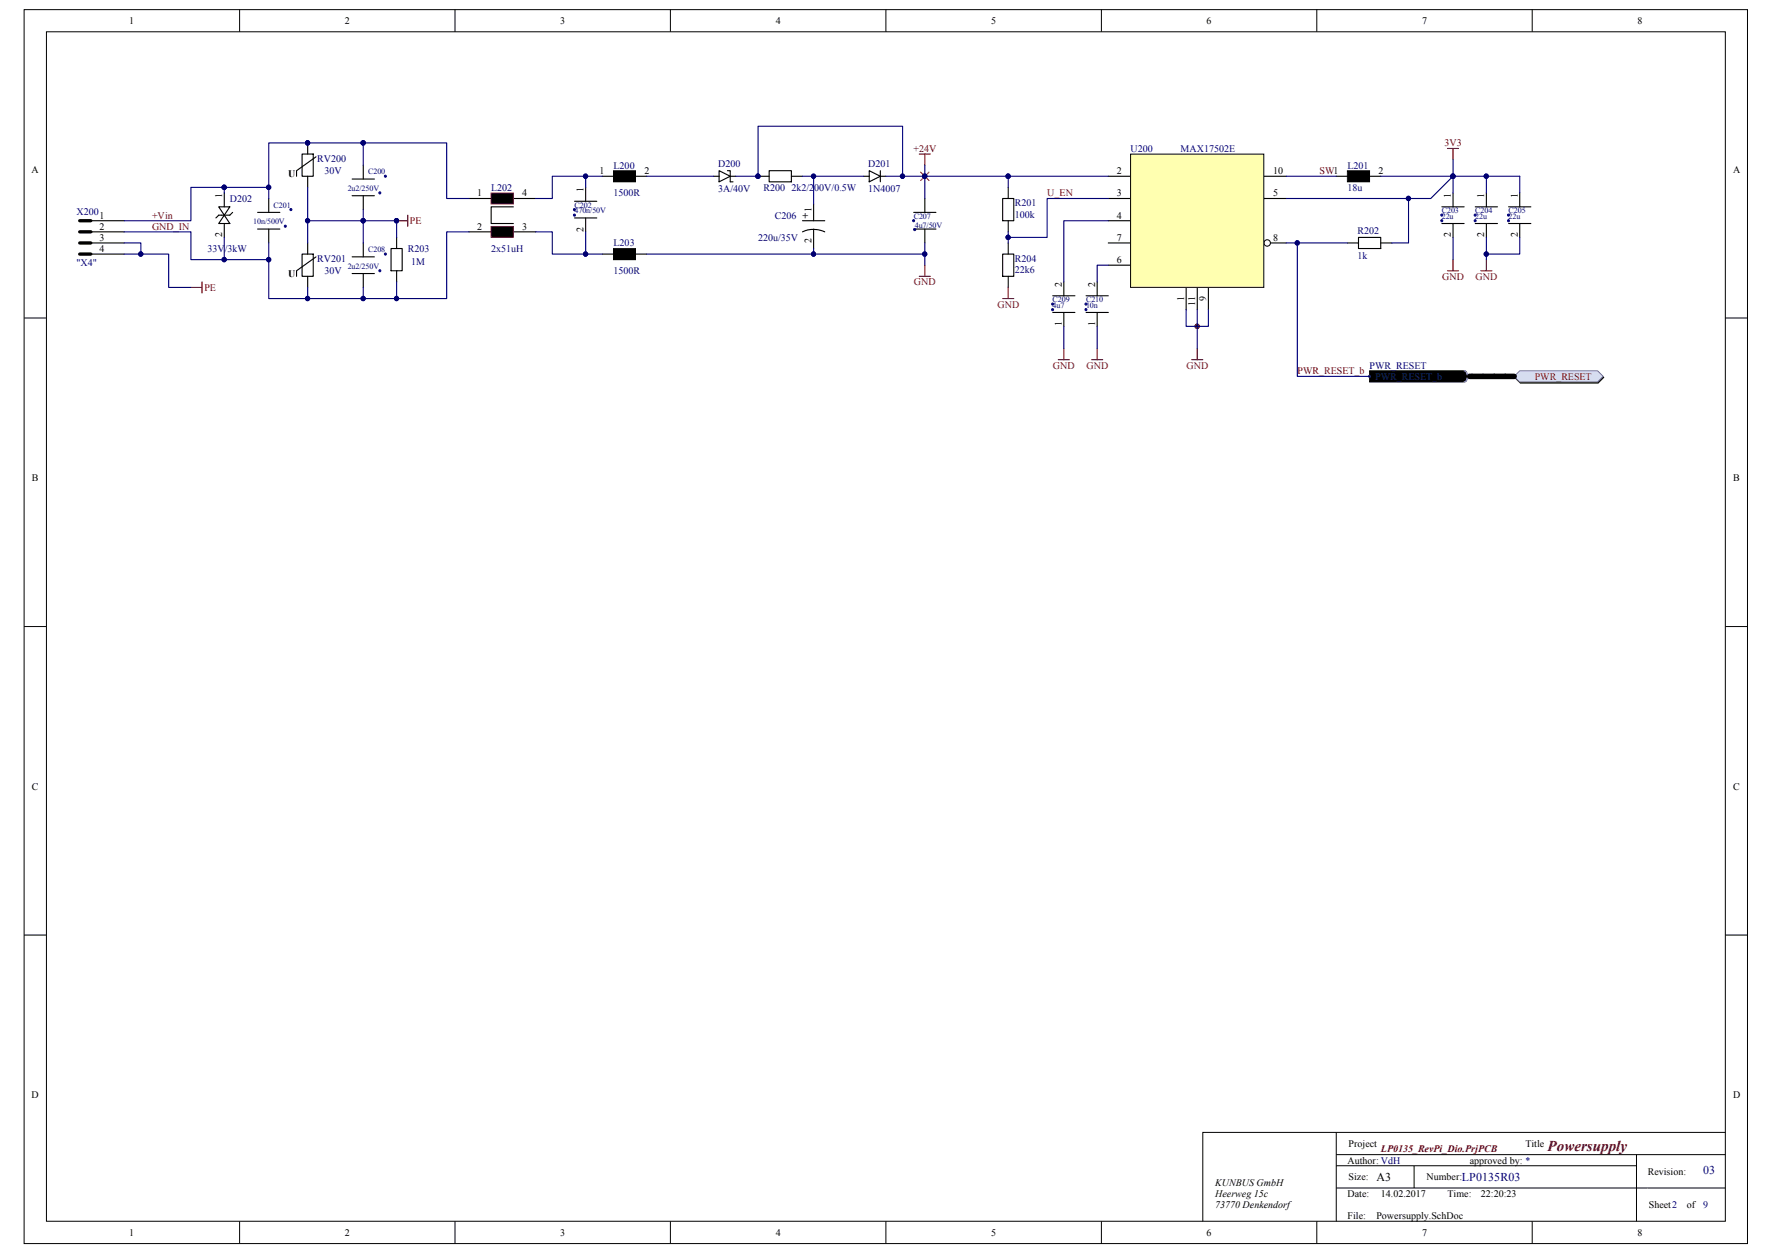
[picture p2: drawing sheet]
<svg xmlns="http://www.w3.org/2000/svg" width="420mm" height="297mm" viewBox="0 0 420 297" stroke-linecap="round" stroke-linejoin="round" font-family="sans-serif">
<g fill="none" stroke="#000" stroke-width=".24">
<path d="M5.7 2.3h408.5v292.5h-408.5zM11 7.5h397.9v282h-397.9zM56.8 2.3v5.2M107.8 2.3v5.2M158.9 2.3v5.2M210 2.3v5.2M261.1 2.3v5.2M312.1 2.3v5.2M363.2 2.3v5.2M298 58.1h1.1M298.5 57.1l.6 .5-.6 .5-.5-.5zM5.7 75.4h5.3"/>
<path d="M409 75.4h5.2M5.7 148.5h5.3M409 148.5h5.2M5.7 221.6h5.3M409 221.6h5.2M316.7 268.4v21.1M316.7 273.7h92.3M316.7 276.3h71.2M335.2 276.3v5.3M387.9 273.7v15.8M409 268.4h-123.9v21.1M56.8 289.5v5.3"/>
<path d="M107.8 289.5v5.3M158.9 289.5v5.3M210 289.5v5.3M261.1 289.5v5.3M312.1 289.5v5.3M316.7 281.6h92.3M363.2 289.5v5.3"/>
</g>
<circle cx="283.7" cy="77.3" r=".51" fill="#000080" stroke="#000080" stroke-width=".24"/>
<path d="M262.7 41.8h5.3M262.7 47.1h5.3M262.7 52.3h5.3M262.7 57.6h5.3M299.6 41.8h5.3M299.6 47.1h5.3M299.6 57.6h5.3M262.7 62.9h5.3M281.1 68.1v5.3M283.8 68.1v5.3" fill="none" stroke="#000" stroke-width=".26"/>
<circle cx="300.4" cy="57.6" r=".76" fill="#fffcf8" stroke="#000" stroke-width=".24"/>
<path d="M286.4 68.1v5.3" fill="none" stroke="#000" stroke-width=".26"/>
<path d="M268 36.6h31.6v31.5h-31.6z" fill="#ffffb0"/>
<path d="M268 36.5h31.6v31.6h-31.6zM319.4 40.5h5.2v2.6h-5.2z" fill="none" stroke="#000" stroke-width=".24"/>
<g fill="none" stroke="#000" stroke-width=".26">
<path d="M237.7 47.1h2.6v5.2h-2.6zM239 44.4v2.7M239 52.3v2.7M239 57.6v2.6M316.7 41.8h2.7M319.4 57.6h2.6M322 56.3h5.3v2.6h-5.3zM324.6 41.8h2.7M327.3 57.6h2.6M341.8 49h5.2M341.8 53h5.2M344.4 45.7v3.3"/>
<path d="M344.4 53v3.3M349.7 49h5.2M349.7 53h5.2M352.3 45.7v3.3M352.3 53v3.3M357.6 49h5.2M357.6 53h5.2M360.2 45.7v3.3M360.2 53v3.3M237.7 60.2h2.6v5.3h-2.6zM239 65.5v2.6M249.5 74.1h5.3"/>
<path d="M249.5 70.1h5.3M252.1 66.8v3.3M252.1 74.1v3.3M257.4 74.1h5.3M257.4 70.1h5.3M260.1 66.8v3.3M260.1 74.1v3.3"/>
</g>
<g fill="#000080" stroke="#000080" stroke-width=".24">
<circle cx="257.4" cy="72.1" r=".24"/>
<circle cx="257.4" cy="73.4" r=".24"/>
<circle cx="249.5" cy="72.1" r=".24"/>
<circle cx="249.5" cy="73.4" r=".24"/>
<circle cx="341.7" cy="51" r=".24"/>
<circle cx="341.7" cy="52.3" r=".24"/>
<circle cx="349.6" cy="51" r=".24"/>
<circle cx="349.6" cy="52.3" r=".24"/>
<circle cx="357.5" cy="51" r=".24"/>
<circle cx="357.5" cy="52.3" r=".24"/>
</g>
<g fill="none" stroke="#800000" stroke-width=".26">
<path d="M343.1 35.2h2.6M344.4 35.2v2.6M237.7 70.8h2.6M239 68.1v2.7M343.1 64.2h2.6M344.4 61.5v2.7M351 64.2h2.6M352.3 61.5v2.7M250.8 85.3h2.7M252.1 82.6v2.7M258.7 85.3h2.7M260.1 82.6v2.7"/>
<path d="M282.5 85.3h2.6M283.8 82.6v2.7"/>
</g>
<circle cx="283.7" cy="77.3" r=".51" fill="#800000" stroke="#800000" stroke-width=".24"/>
<path d="M319.4 40.5h5.2v2.6h-5.2z" fill="#000"/>
<g fill="#000" stroke="#000" stroke-width=".24">
<path d="M324.6 87.9h22.4a.66 .66 0 0 1 .7 .8l.5 .5a.98 .98 0 0 0-.6 1l-.6 .3h-22.4z" fill-rule="evenodd"/>
<path d="M359 89.5l1.3-1.3h18.5l1.3 1.3-1.3 1.3h-18.5z" fill-rule="evenodd"/>
</g>
<path d="M347 87.9l.5 .2 .1 .5M347.6 89.9l-.1 .4-.5 .2M347.7 88.6a.64 .64 0 0 0 .6 .6M347.7 88.6h.1M347.7 89.9h.1M348.3 89.2a.64 .64 0 0 0-.6 .7" fill="none" stroke="#8f9ec9" stroke-width=".26"/>
<circle cx="324.6" cy="89.2" r=".24" fill="#003a70" stroke="#003a70" stroke-width=".24"/>
<path d="M360.2 87.9h18.5l1.3 1.3-1.3 1.3h-18.5l-1.3-1.3z" fill-rule="evenodd" fill="#d5e4ff" stroke="#71809b" stroke-width=".24"/>
<g fill="none" stroke="#000" stroke-width=".26">
<path d="M71.6 36.5h2.6v5.3h-2.6zM72.9 33.9v2.6M74.9 37.2l-4.6 3.3v1.3M86.1 39.1v3.3M21.5 52.3h7.9M21.5 55h7.9M21.5 57.6h7.9M51.8 49h2.7l-1.3 2zM53.2 45.7v3.3M53.2 53v3.3M53.2 51l1.3 2h-2.7zM55.1 50.3l-.6 .7h-2.7l-.6 .7"/>
<path d="M61.1 54.3h5.2M61.1 50.3h5.2M63.7 47.1v3.2M63.7 54.3v3.3M72.9 41.8v2.6M72.9 57.6v2.6M83.5 46.4h5.2M83.5 42.4h5.2M86.1 46.4v3.3M86.1 57.6v3.3M92.7 58.9h2.6v5.3h-2.6zM94 56.3v2.6"/>
<path d="M111.1 55h5.3M111.1 47.1h5.3M121.7 49h-5.3v4h5.3M121.7 55h5.3M121.7 47.1h5.3M136.2 47.7h5.3M136.2 51.7h5.3M138.8 44.4v3.3M138.8 51.7v3.3M142.8 41.8h2.6M150.7 41.8h2.6M169.1 41.8h1.3"/>
<path d="M170.4 40.5l2.7 1.3-2.7 1.3zM172.4 40.5h.7v2.6h.6M173.1 41.8h1.3M179.7 41.8h2.6M182.3 40.5h5.3v2.6h-5.3zM187.6 41.8h2.6M190.2 55a6.3 6.3 0 0 1 5.3 0M190.2 52.3h5.3M192.8 48.4v3.9M192.8 54.3v4.6M204.7 41.8h1.3M206 40.5l2.7 1.3-2.7 1.3z"/>
<path d="M208.7 41.8h1.3M208.7 40.5v2.6M216.6 54.3h5.2M216.6 50.3h5.2M219.2 47.1v3.2M219.2 54.3v3.3M21.5 60.2h7.9M71.6 60.2h2.6v5.3h-2.6zM72.9 65.5v2.6M74.9 60.9l-4.6 3.3v1.3M83.5 64.8h5.2M83.5 60.9h5.2"/>
<path d="M86.1 64.8v3.3M94 64.2v2.6M142.8 60.2h2.6M150.7 60.2h2.6M348.3 89.2h10.6"/>
</g>
<path d="M18.9 52.3h2.6M18.9 55h2.6M18.9 57.6h2.6M18.9 60.2h2.6" fill="none" stroke="#000" stroke-width=".79"/>
<g fill="#000080" stroke="#000080" stroke-width=".24">
<circle cx="68.9" cy="49.7" r=".24"/>
<circle cx="67.6" cy="53.6" r=".24"/>
<circle cx="91.3" cy="41.8" r=".24"/>
<circle cx="90" cy="45.7" r=".24"/>
<circle cx="94" cy="52.3" r=".51"/>
<circle cx="136.1" cy="49.7" r=".24"/>
<circle cx="136.1" cy="51" r=".24"/>
<circle cx="72.9" cy="33.9" r=".51"/>
<circle cx="91.3" cy="60.2" r=".24"/>
<circle cx="90" cy="64.2" r=".24"/>
<circle cx="216.5" cy="52.3" r=".24"/>
<circle cx="216.8" cy="54.4" r=".24"/>
<circle cx="179.6" cy="41.8" r=".51"/>
<circle cx="219.2" cy="41.8" r=".51"/>
<circle cx="352.3" cy="60.2" r=".51"/>
<circle cx="344.4" cy="41.8" r=".51"/>
<circle cx="352.3" cy="41.8" r=".51"/>
<circle cx="238.9" cy="41.8" r=".51"/>
<circle cx="307.5" cy="57.6" r=".51"/>
<circle cx="333.8" cy="47" r=".51"/>
<circle cx="86.1" cy="70.8" r=".51"/>
<circle cx="86.1" cy="33.9" r=".51"/>
<circle cx="53.1" cy="44.4" r=".51"/>
<circle cx="63.7" cy="44.4" r=".51"/>
<circle cx="72.9" cy="70.8" r=".51"/>
<circle cx="86.1" cy="52.3" r=".51"/>
<circle cx="72.9" cy="52.3" r=".51"/>
<circle cx="53.1" cy="61.5" r=".51"/>
<circle cx="94" cy="70.8" r=".51"/>
<circle cx="138.8" cy="60.2" r=".51"/>
<circle cx="138.8" cy="41.8" r=".51"/>
<circle cx="63.7" cy="61.5" r=".51"/>
<circle cx="192.8" cy="60.2" r=".51"/>
<circle cx="192.8" cy="41.8" r=".51"/>
<circle cx="219.2" cy="60.2" r=".51"/>
<circle cx="33.4" cy="60.2" r=".51"/>
<circle cx="213.9" cy="41.8" r=".51"/>
<circle cx="238.9" cy="56.3" r=".51"/>
</g>
<path d="M217.9 36.5h2.6M219.2 36.5v2.6M94 52.3h2.6M96.6 51v2.6M45.2 68.1h2.7M47.9 66.8v2.7M217.9 65.5h2.6M219.2 62.9v2.6" fill="none" stroke="#800000" stroke-width=".26"/>
<path d="M116.5 45.8h5.2v2.5h-5.2zM116.5 53.7h5.2v2.6h-5.2zM145.5 40.5h5.1v2.6h-5.1zM145.5 59h5.1v2.6h-5.1z" fill="#000"/>
<path d="M145.4 40.5h5.2v2.6h-5.2zM145.4 58.9h5.2v2.7h-5.2z" fill="none" stroke="#000" stroke-width=".24"/>
<path d="M116.4 45.8h5.3v2.5h-5.3zM116.4 53.7h5.3v2.6h-5.3z" fill="none" stroke="#800000" stroke-width=".24"/>
<path d="M218.1 40.7l2.2 2.1M220.3 40.7l-2.2 2.1" fill="none" stroke="#f00" stroke-width=".24"/>
<g fill="none" stroke="#000080" stroke-width=".26">
<path d="M86.1 33.9h19.8v13.2h5.2M86.1 33.9v5.2M86.1 33.9h-22.4v10.5h-10.5M219.2 39.1v8M344.4 37.8v7.9M29.4 57.6h4v2.6M29.4 55h15.8v6.5h18.5M53.2 44.4h-8v7.9h-15.8M53.2 44.4v1.3M53.2 56.3v5.2M63.7 44.4v2.7M72.9 44.4v13.2"/>
<path d="M72.9 52.3h21.1v4M86.1 49.7v7.9M111.1 55h-5.2v15.8h-42.2v-13.2M127 55h3.9v5.2h7.9M138.8 55v5.2h4M138.8 41.8v2.6M142.8 41.8h-11.9v5.3h-3.9M153.3 41.8h15.8M174.4 41.8h5.3v-11.9h34.2v11.9M190.2 41.8h2.6v6.6M192.8 41.8h11.9M192.8 58.9v1.3"/>
<path d="M210 41.8h29M219.2 57.6v2.6h-65.9M239 55v2.6M239 41.8h23.7M239 41.8v2.6M262.7 47.1h-14.5v9.2h-9.2M262.7 52.3h-10.6v14.5M304.9 57.6h14.5M304.9 41.8h11.8M307.5 57.6v31.6h17.1M327.3 41.8h17.1M333.9 47.1v10.5h-4"/>
<path d="M344.4 41.8l-5.3 5.3h-34.2M344.4 41.8h15.8v3.9M344.4 56.3v5.2M352.3 56.3v5.2M352.3 41.8v3.9M360.2 56.3v3.9h-7.9M29.4 60.2h10.6v7.9h5.2M72.9 68.1v2.7M86.1 68.1v2.7M94 66.8v4M219.2 60.2v2.7M252.1 77.4v5.2"/>
<path d="M260.1 77.4v5.2M262.7 62.9h-2.6v3.9M281.1 73.4v4h5.3v-4M283.8 73.4v9.2"/>
</g>
<path d="M348.3 89.2h10.6" fill="none" stroke="#000" stroke-width="1.3"/>
<path d="M348.9 88.7l1 1M351.5 88.7l1.1 1M354.1 88.7l1.1 1M356.8 88.7l1 1" fill="none" stroke="#000" stroke-width=".4"/>
<text font-size="3.6" fill="#800000" x="366.8" y="272.9">Powersupply</text>
<text font-size="2.8" x="326.2" y="279.9">A3</text>
<g font-size="2.8" fill="#000080">
<text x="346.5" y="279.9">LP0135R03</text>
<text x="403.7" y="278.3">03</text>
</g>
<g font-size="2.4">
<text x="30.7" y="5.7">1</text>
<text x="81.7" y="5.7">2</text>
<text x="132.8" y="5.7">3</text>
<text x="183.9" y="5.7">4</text>
<text x="234.9" y="5.7">5</text>
<text x="286" y="5.7">6</text>
<text x="337.1" y="5.7">7</text>
<text x="388.1" y="5.7">8</text>
<text x="7.5" y="40.9">A</text>
<text x="68.3" y="41.9">U</text>
<text x="142.1" y="41.3">1</text>
<text x="152.8" y="41.3">2</text>
<text x="264.7" y="41.3">2</text>
<text x="301.7" y="41.3">10</text>
<text x="326.8" y="41.3">2</text>
<text x="410.8" y="40.9">A</text>
<text x="52.7" y="46.9" transform="rotate(-90 52.7 46.9)">1</text>
<text x="113.1" y="46.5">1</text>
<text x="123.8" y="46.5">4</text>
<text x="138.3" y="45.6" transform="rotate(-90 138.3 45.6)">1</text>
<text x="264.7" y="46.5">3</text>
<text x="301.7" y="46.5">5</text>
<text x="343.9" y="46.9" transform="rotate(-90 343.9 46.9)">1</text>
<text x="351.8" y="46.9" transform="rotate(-90 351.8 46.9)">1</text>
<text x="359.7" y="46.9" transform="rotate(-90 359.7 46.9)">1</text>
<text x="23.6" y="51.8">1</text>
<text x="192.3" y="50.2" transform="rotate(-90 192.3 50.2)">1</text>
<text x="264.7" y="51.8">4</text>
<text x="23.6" y="54.4">2</text>
<text x="23.6" y="57.1">3</text>
<text x="23.6" y="59.7">4</text>
<text x="52.7" y="56.3" transform="rotate(-90 52.7 56.3)">2</text>
<text x="113.1" y="54.4">2</text>
<text x="123.8" y="54.4">3</text>
<text x="138.3" y="54.9" transform="rotate(-90 138.3 54.9)">2</text>
<text x="192.3" y="57.6" transform="rotate(-90 192.3 57.6)">2</text>
<text x="264.7" y="57.1">7</text>
<text x="301.7" y="57.1">8</text>
<text x="343.9" y="56.3" transform="rotate(-90 343.9 56.3)">2</text>
<text x="351.8" y="56.3" transform="rotate(-90 351.8 56.3)">2</text>
<text x="359.7" y="56.3" transform="rotate(-90 359.7 56.3)">2</text>
<text x="68.3" y="65.7">U</text>
<text x="264.7" y="62.4">6</text>
<text x="251.6" y="68" transform="rotate(-90 251.6 68)">2</text>
<text x="259.6" y="68" transform="rotate(-90 259.6 68)">2</text>
<text x="280.6" y="71.4" transform="rotate(-90 280.6 71.4)">1</text>
<text x="285.9" y="71.4" transform="rotate(-90 285.9 71.4)">9</text>
<text x="251.6" y="77.3" transform="rotate(-90 251.6 77.3)">1</text>
<text x="259.6" y="77.3" transform="rotate(-90 259.6 77.3)">1</text>
<text x="283.3" y="72.6" transform="rotate(-90 283.3 72.6)">11</text>
<text x="7.6" y="114">B</text>
<text x="410.8" y="114">B</text>
<text x="7.6" y="187.2">C</text>
<text x="410.8" y="187.2">C</text>
<text x="7.5" y="260.3">D</text>
<text x="410.8" y="260.3">D</text>
<text x="319.4" y="275.8">Author: VdH</text>
<text x="319.6" y="271.9">Project</text>
<text x="348.4" y="275.8">approved by: *</text>
<text x="361.6" y="271.9">Title</text>
<text x="288" y="281.1">KUNBUS GmbH</text>
<text x="319.6" y="279.7">Size:</text>
<text x="338.1" y="279.7">Number:</text>
<text x="390.6" y="278.4">Revision:</text>
<text x="288" y="286.3">73770 Denkendorf</text>
<text x="319.4" y="283.7">Date:</text>
<text x="327.3" y="283.7">14.02.2017</text>
<text x="343.1" y="283.7">Time:</text>
<text x="351" y="283.7">22:20:23</text>
<text x="390.8" y="286.3">Sheet2</text>
<text x="399.8" y="286.3">of</text>
<text x="30.7" y="292.9">1</text>
<text x="81.7" y="292.9">2</text>
<text x="132.8" y="292.9">3</text>
<text x="183.9" y="292.9">4</text>
<text x="234.9" y="292.9">5</text>
<text x="286" y="292.9">6</text>
<text x="319.4" y="289">File:</text>
<text x="326.2" y="289">Powersupply.SchDoc</text>
<text x="337.1" y="292.9">7</text>
<text x="388.1" y="292.9">8</text>
</g>
<g font-size="2.4" fill="#800000">
<text x="216.5" y="36">+24V</text>
<text x="342.4" y="34.7">3V3</text>
<text x="312.8" y="41.3">SW1</text>
<text x="248.2" y="46.5">U_EN</text>
<text x="36" y="51.8">+Vin</text>
<text x="97.2" y="53.1">PE</text>
<text x="36" y="54.4">GND_IN</text>
<text x="48.4" y="68.9">PE</text>
<text x="216.6" y="67.6">GND</text>
<text x="341.8" y="66.3">GND</text>
<text x="349.7" y="66.3">GND</text>
<text x="236.4" y="72.9">GND</text>
<text x="249.6" y="87.4">GND</text>
<text x="257.5" y="87.4">GND</text>
<text x="281.2" y="87.4">GND</text>
<text x="307.5" y="88.7">PWR_RESET_b</text>
<text x="363.8" y="90">PWR_RESET</text>
<text x="327.3" y="273.2">LP0135_RevPi_Dio.PrjPCB</text>
</g>
<g font-size="2.4" fill="#000080">
<text x="268" y="36">U200</text>
<text x="279.8" y="36">MAX17502E</text>
<text x="75.2" y="38.4">RV200</text>
<text x="76.9" y="41.3">30V</text>
<text x="145.4" y="40">L200</text>
<text x="170.2" y="39.7">D200</text>
<text x="205.8" y="39.7">D201</text>
<text x="319.4" y="40">L201</text>
<text x="54.5" y="47.8">D202</text>
<text x="116.4" y="45.2">L202</text>
<text x="145.4" y="46.5">1500R</text>
<text x="170.2" y="45.5">3A/40V</text>
<text x="181" y="45.2">R200 2k2/200V/0.5W</text>
<text x="205.8" y="45.5">1N4007</text>
<text x="319.4" y="45.2">18u</text>
<text x="18.1" y="51">X200</text>
<text x="183.6" y="51.8">C206 +</text>
<text x="240.6" y="48.9">R201</text>
<text x="240.6" y="51.6">100k</text>
<text x="49.2" y="59.7">33V/3kW</text>
<text x="96.7" y="59.7">R203</text>
<text x="116.4" y="59.7">2x51uH</text>
<text x="145.4" y="58.4">L203</text>
<text x="179.7" y="57.1">220u/35V</text>
<text x="321.8" y="55.5">R202</text>
<text x="18.1" y="63.1">&quot;X4&quot;</text>
<text x="75.2" y="62.1">RV201</text>
<text x="76.9" y="65">30V</text>
<text x="97.5" y="62.9">1M</text>
<text x="145.4" y="65">1500R</text>
<text x="240.6" y="62.1">R204</text>
<text x="240.6" y="64.7">22k6</text>
<text x="321.8" y="61.3">1k</text>
<text x="324.6" y="87.4">PWR_RESET</text>
<text x="403.7" y="286.3">9</text>
</g>
<text font-size="2.4" fill="#003a70" x="325.9" y="90">PWR_RESET_b</text>
<text font-size="2.4" fill="#080d02" x="288" y="283.7">Heerweg 15c</text>
<g font-size="1.9" fill="#000080">
<text x="87.2" y="41.4">C200</text>
<text x="82.4" y="45.3">2u2/250V</text>
<text x="60" y="53.2">10n/500V</text>
<text x="64.9" y="49.3">C201</text>
<text x="136.2" y="49.3">C202</text>
<text x="136.2" y="50.6">470n/50V</text>
<text x="216.6" y="51.9">C207</text>
<text x="341.7" y="50.6">C203</text>
<text x="341.7" y="51.9">22u</text>
<text x="349.6" y="50.6">C204</text>
<text x="349.6" y="51.9">22u</text>
<text x="357.6" y="50.6">C205</text>
<text x="357.6" y="51.9">22u</text>
<text x="87.2" y="59.8">C208</text>
<text x="216.8" y="54">4u7/50V</text>
<text x="82.4" y="63.8">2u2/250V</text>
<text x="249.5" y="71.7">C209</text>
<text x="257.4" y="71.7">C210</text>
<text x="249.5" y="73">4u7</text>
<text x="257.4" y="73">10n</text>
</g>
</svg>
